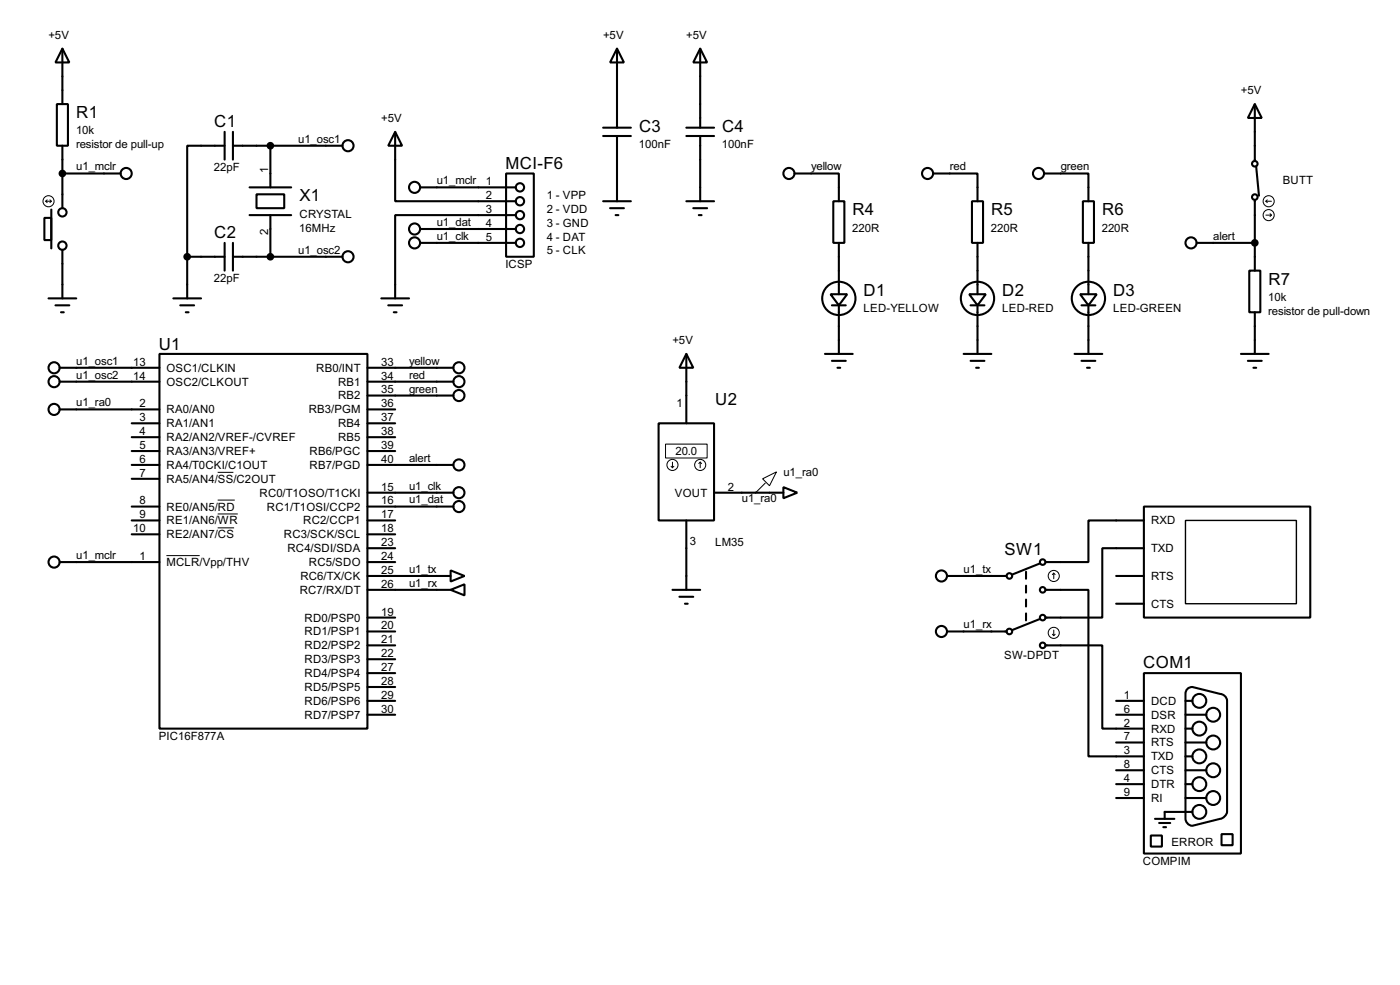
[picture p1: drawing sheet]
<svg xmlns="http://www.w3.org/2000/svg" width="256mm" height="180mm" viewBox="0 0 256 180" stroke-linecap="round" stroke-linejoin="round" font-family="sans-serif">
<g fill="none" stroke="#000" stroke-width=".38">
<path d="M10.4 19h2v7.7h-2zM11.4 8.9l1.3 2.5h-2.5zM11.4 8.9v10.1M113 8.9l1.3 2.5h-2.5zM113 8.9v14.5M128.3 8.9l1.2 2.5h-2.5zM128.3 8.9v14.5M229.9 19l1.2 2.6h-2.5zM229.9 19v10.5M8.1 39.9h1.3v4h-1.3zM9.4 38.4v7.1M11.4 26.7v11.4"/>
<path d="M11.4 31.7h10.7M41.1 26.7h-6.8v20.3M41.1 24.1v5.1M42.7 26.7h20M42.7 24.1v5.1M45.7 34.3h7.6M45.7 39.4h7.6M47 35.6h5.1v2.5h-5.1zM49.5 26.7v7.6M49.5 39.4v7.6M72.4 24.1l1.3 2.6h-2.6zM72.4 24.1v12.7h22.1"/>
<path d="M77 34.3h17.5M92.7 31.7h5.1v15.3h-5.1zM94.5 39.4h-22.1v15.2M110.5 36.8h5.1M110.5 24.9h5.1M110.5 23.4h5.1M111.8 38.1h2.5M112.8 39.4h.5M113 24.9v11.9M125.7 36.8h5.1M125.7 24.9h5.1M125.7 23.4h5.1"/>
<path d="M127 38.1h2.5M128 39.4h.5M128.3 24.9v11.9M145.5 31.7h8.2v5.1M152.7 36.8h2v7.6h-2zM170.9 31.7h8.2v5.1M178.1 36.8h2v7.6h-2zM191.3 31.7h8.1v5.1M198.4 36.8h2v7.6h-2zM229.9 36.6v12.9M230.1 30.5l.5 5.3M8.9 54.6h5.1"/>
<path d="M10.2 55.9h2.5M11.2 57.1h.5M11.4 45.7v8.9M31.7 54.6h5.1M33 55.9h2.6M34 57.1h.5M34.3 47v7.6M34.3 47h6.8M41.1 44.4v5.1M42.7 47h20M42.7 44.4v5.1M69.8 54.6h5.1"/>
<path d="M71.1 55.9h2.6M72.1 57.1h.5M77 44.4h17.5M77 41.9h17.5M152.1 53.8h3.1l-1.5 2.1zM152.4 55.9h2.5M153.7 44.4v9.4M153.7 55.9v8.9M177.5 53.8h3.1l-1.5 2.1zM177.8 55.9h2.5M179.1 44.4v9.4M179.1 55.9v8.9"/>
<path d="M197.9 53.8h3l-1.5 2.1zM198.1 55.9h2.6M199.4 44.4v9.4M199.4 55.9v8.9M219.2 44.4h10.7M228.9 49.5h2v7.6h-2zM229.9 57.1v7.7M10.9 67.3h18.3M10.9 69.8h18.3M10.9 74.9h18.3M24.1 77.5h5.1M29.2 64.8h38.1v68.5h-38.1z"/>
<path d="M67.3 67.3h15.8M67.3 69.8h15.8M67.3 72.4h15.8M67.3 74.9h5.1M67.3 77.5h5.1M120.6 77.5h10.2v17.7h-10.2zM125.7 64.8l1.3 2.5h-2.5zM125.7 64.8v12.7M151.1 64.8h5.1M152.4 66h2.5M153.4 67.3h.5M176.5 64.8h5.1"/>
<path d="M177.8 66h2.5M178.8 67.3h.5M196.8 64.8h5.1M198.1 66h2.6M199.1 67.3h.5M227.3 64.8h5.1M228.6 66h2.5M229.6 67.3h.5M24.1 92.7h5.1M24.1 85.1h5.1M24.1 80h5.1M24.1 87.6h5.1"/>
<path d="M24.1 95.2h5.1M24.1 97.8h5.1M24.1 82.5h5.1M67.3 90.2h15.8M67.3 92.7h15.8M67.3 85.1h15.8M67.3 80h5.1M67.3 95.2h5.1M67.3 97.8h5.1M67.3 82.5h5.1M125.7 95.2v12.7M130.8 90.2h12.7"/>
<path d="M143.5 89.2l2.5 1-2.5 1zM209.5 92.7h30.5v20.3h-30.5zM209.5 95.2h-10.1v7.7h-7.9M10.9 102.9h18.3M67.3 102.9h5.1M67.3 105.4h15.2M67.3 107.9h15.2M67.3 115.6h5.1M67.3 113h5.1M67.3 118.1h5.1M67.3 100.3h5.1M82.5 104.4l2.6 1-2.6 1z"/>
<path d="M82.5 107.9l2.6-1v2.1zM123.2 107.9h5.1M124.5 109.2h2.5M125.5 110.5h.5M173.5 105.4h10.9M173.5 115.6h10.9M188 104.6v1.3M188 107.2v1.3M188 109.7v1.3M188 112.3v1.2M190.5 103.1l-5.1 2.1M190.5 113.3l-5.1 2"/>
<path d="M191.5 107.9h7.9v30.5h10.1M191.5 118.1h10.4v15.2h7.6M204.5 105.4h5M204.5 110.5h5M209.5 100.3h-7.6v12.7h-10.4M67.3 130.8h5.1M67.3 128.3h5.1M67.3 125.7h5.1M67.3 123.2h5.1M67.3 120.6h5.1M204.5 130.8h5M204.5 128.3h5"/>
<path d="M204.5 135.9h5M209.5 123.2h17.8v33h-17.8zM217.2 130.8h3.8M217.2 128.3h1.2M217.2 133.3h1.2M217.2 135.9h3.8M217.2 138.4h1.2M217.4 126.2l.6-.4 .4-.1 5.1 1.3a1.37 1.37 0 0 1 1.3 1.3v20.3a1.61 1.61 0 0 1-1.3 1.3l-5.1 1.2a1.35 1.35 0 0 1-1.2-1.2v-22.9zM204.5 141h5M204.5 143.5h5M204.5 146h5M210.8 152.9h2.1v2h-2.1z"/>
<path d="M211.6 149.9h3.5M212.3 150.6h2.1M213.1 151.4h.5M217.2 141h3.8M217.2 143.5h1.2M217.2 146h3.8M218.4 148.6h-5v1.3M223.8 152.7h2v2h-2z"/>
<circle cx="11.4" cy="38.9" r=".76"/>
<circle cx="23.1" cy="31.8" r="1.02"/>
<circle cx="63.8" cy="26.7" r="1.02"/>
<circle cx="75.9" cy="34.3" r="1.02"/>
<circle cx="95.2" cy="36.8" r=".76"/>
<circle cx="95.2" cy="34.3" r=".76"/>
<circle cx="95.2" cy="39.4" r=".76"/>
<circle cx="144.5" cy="31.8" r="1.02"/>
<circle cx="169.9" cy="31.8" r="1.02"/>
<circle cx="190.2" cy="31.8" r="1.02"/>
<circle cx="229.9" cy="36.1" r=".51"/>
<circle cx="229.9" cy="30" r=".51"/>
<circle cx="11.4" cy="45" r=".76"/>
<circle cx="63.8" cy="47" r="1.02"/>
<circle cx="75.9" cy="44.5" r="1.02"/>
<circle cx="75.9" cy="41.9" r="1.02"/>
<circle cx="95.2" cy="44.5" r=".76"/>
<circle cx="95.2" cy="41.9" r=".76"/>
<circle cx="153.7" cy="54.6" r="3"/>
<circle cx="179.1" cy="54.6" r="3"/>
<circle cx="199.4" cy="54.6" r="3"/>
<circle cx="218.2" cy="44.5" r="1.02"/>
<circle cx="9.9" cy="67.3" r="1.02"/>
<circle cx="9.9" cy="74.9" r="1.02"/>
<circle cx="9.9" cy="69.9" r="1.02"/>
<circle cx="84.1" cy="72.4" r="1.02"/>
<circle cx="84.1" cy="67.3" r="1.02"/>
<circle cx="84.1" cy="69.9" r="1.02"/>
<circle cx="84.1" cy="85.1" r="1.02"/>
<circle cx="84.1" cy="92.7" r="1.02"/>
<circle cx="84.1" cy="90.2" r="1.02"/>
<circle cx="9.9" cy="102.9" r="1.02"/>
<circle cx="172.5" cy="115.6" r="1.02"/>
<circle cx="172.5" cy="105.4" r="1.02"/>
<circle cx="184.9" cy="115.6" r=".51"/>
<circle cx="184.9" cy="105.4" r=".51"/>
<circle cx="191" cy="118.1" r=".51"/>
<circle cx="191" cy="113" r=".51"/>
<circle cx="191" cy="102.9" r=".51"/>
<circle cx="191" cy="107.9" r=".51"/>
<circle cx="219.7" cy="138.4" r="1.27"/>
<circle cx="219.7" cy="133.4" r="1.27"/>
<circle cx="219.7" cy="128.3" r="1.27"/>
<circle cx="222.2" cy="135.9" r="1.27"/>
<circle cx="222.2" cy="130.8" r="1.27"/>
<circle cx="219.7" cy="143.5" r="1.27"/>
<circle cx="219.7" cy="148.6" r="1.27"/>
<circle cx="222.2" cy="141" r="1.27"/>
<circle cx="222.2" cy="146.1" r="1.27"/>
</g>
<g fill="none" stroke="#000" stroke-width=".18">
<path d="M8.4 36.8h1M8.4 36.8l.2 .3M8.6 36.6l-.2 .2M9.1 36.6l.3 .2M9.4 36.8l-.3 .3M231.9 36.8h1M231.9 36.8l.3 .3M231.9 39.4h1M232.2 36.6l-.3 .2M232.7 39.1l.2 .3M232.9 39.4l-.2 .2M39.9 86.4h2.9"/>
<path d="M39.9 91.5h3.1M39.9 94.1h3.7M39.9 96.6h3M121.9 81.3h7.6v2.5h-7.6zM122.9 85.3l.3 .3M123.2 84.6v1M123.4 85.3l-.2 .3M128.3 84.6l-.3 .2M128.3 84.6l.2 .2M128.3 84.6v1M139.7 87.6l2.5-1.2-1.2 2.5zM140.2 88.4l-1.8 1.8"/>
<path d="M30.5 101.7h6.1M192.8 116.1l.2 .2M193 104.9v1M193 115.3v1M193 104.9l-.2 .3M193 104.9l.3 .3M193.3 116.1l-.3 .2"/>
<circle cx="8.9" cy="36.8" r="1.02"/>
<circle cx="232.4" cy="36.8" r="1.02"/>
<circle cx="232.4" cy="39.4" r="1.02"/>
<circle cx="123.2" cy="85.1" r="1.02"/>
<circle cx="128.3" cy="85.1" r="1.02"/>
<circle cx="193" cy="115.8" r="1.02"/>
<circle cx="193" cy="105.4" r="1.02"/>
</g>
<g fill="#000" stroke="#000" stroke-width=".38">
<circle cx="11.4" cy="31.7" r=".51"/>
<circle cx="49.5" cy="26.7" r=".51"/>
<circle cx="34.3" cy="47" r=".51"/>
<circle cx="49.5" cy="47" r=".51"/>
<circle cx="229.9" cy="44.4" r=".51"/>
</g>
<path d="M217.2 95.2h20.3v15.3h-20.3z" fill="none" stroke="#000" stroke-width=".25"/>
<g font-size="3.4">
<text x="14" y="21.6">R1</text>
<text x="39.3" y="23.3">C1</text>
<text x="117.1" y="24.2">C3</text>
<text x="132.3" y="24.2">C4</text>
<text x="92.6" y="30.9">MCI-F6</text>
<text x="54.9" y="36.9">X1</text>
<text x="156.2" y="39.4">R4</text>
<text x="181.6" y="39.4">R5</text>
<text x="201.9" y="39.4">R6</text>
<text x="39.3" y="43.6">C2</text>
<text x="232.4" y="52.1">R7</text>
<text x="158.2" y="54.1">D1</text>
<text x="183.6" y="54.1">D2</text>
<text x="203.9" y="54.1">D3</text>
<text x="29.1" y="64">U1</text>
<text x="131" y="74.1">U2</text>
<text x="184" y="101.5">SW1</text>
<text x="209.4" y="122.3">COM1</text>
</g>
<g font-size="2.3">
<text x="8.9" y="7.1">+5V</text>
<text x="110.5" y="7.1">+5V</text>
<text x="125.7" y="7.1">+5V</text>
<text x="227.3" y="17.2">+5V</text>
<text x="69.8" y="22.3">+5V</text>
<text x="13.9" y="24.6">10k</text>
<text x="13.9" y="27.1">resistor de pull-up</text>
<text x="54.6" y="26.1">u1_osc1</text>
<text x="117.1" y="27.1">100nF</text>
<text x="132.2" y="27.1">100nF</text>
<text x="14" y="31.2">u1_mclr</text>
<text x="39.2" y="31.3">22pF</text>
<text x="49.1" y="31.8" transform="rotate(-90 49.1 31.8)">1</text>
<text x="80" y="33.7">u1_mclr</text>
<text x="89" y="33.9">1</text>
<text x="148.6" y="31.2">yellow</text>
<text x="174" y="31.2">red</text>
<text x="194.3" y="31.2">green</text>
<text x="235" y="33.7">BUTT</text>
<text x="54.9" y="39.8">CRYSTAL</text>
<text x="80" y="41.4">u1_dat</text>
<text x="89" y="36.4">2</text>
<text x="89" y="39">3</text>
<text x="89" y="41.5">4</text>
<text x="100.2" y="36.4">1 - VPP</text>
<text x="100.2" y="38.9">2 - VDD</text>
<text x="100.2" y="41.5">3 - GND</text>
<text x="49.1" y="43.1" transform="rotate(-90 49.1 43.1)">2</text>
<text x="54.6" y="46.4">u1_osc2</text>
<text x="54.8" y="42.4">16MHz</text>
<text x="80" y="43.9">u1_clk</text>
<text x="89" y="44.1">5</text>
<text x="100.2" y="44">4 - DAT</text>
<text x="100.2" y="46.6">5 - CLK</text>
<text x="156.1" y="42.4">220R</text>
<text x="181.5" y="42.4">220R</text>
<text x="201.8" y="42.4">220R</text>
<text x="222.2" y="43.9">alert</text>
<text x="39.2" y="51.6">22pF</text>
<text x="92.6" y="49.1">ICSP</text>
<text x="158.2" y="57.1">LED-YELLOW</text>
<text x="183.6" y="57.1">LED-RED</text>
<text x="203.9" y="57.1">LED-GREEN</text>
<text x="232.3" y="55.1">10k</text>
<text x="232.3" y="57.6">resistor de pull-down</text>
<text x="123.2" y="62.9">+5V</text>
<text x="14" y="66.8">u1_osc1</text>
<text x="14" y="69.3">u1_osc2</text>
<text x="24.4" y="66.9">13</text>
<text x="24.4" y="69.5">14</text>
<text x="30.5" y="68">OSC1/CLKIN</text>
<text x="30.5" y="70.6">OSC2/CLKOUT</text>
<text x="57.9" y="68">RB0/INT</text>
<text x="61.9" y="70.6">RB1</text>
<text x="69.8" y="69.5">34</text>
<text x="69.8" y="66.9">33</text>
<text x="74.9" y="66.8">yellow</text>
<text x="74.9" y="69.3">red</text>
<text x="74.9" y="71.8">green</text>
<text x="14" y="74.4">u1_ra0</text>
<text x="25.5" y="74.5">2</text>
<text x="25.5" y="77.1">3</text>
<text x="30.5" y="75.6">RA0/AN0</text>
<text x="56.6" y="75.6">RB3/PGM</text>
<text x="61.9" y="73.1">RB2</text>
<text x="69.8" y="77.1">37</text>
<text x="69.8" y="74.5">36</text>
<text x="69.8" y="72">35</text>
<text x="124" y="74.5">1</text>
<text x="25.5" y="79.6">4</text>
<text x="25.5" y="82.2">5</text>
<text x="30.5" y="78.2">RA1/AN1</text>
<text x="30.5" y="80.7">RA2/AN2/VREF-/CVREF</text>
<text x="30.5" y="83.3">RA3/AN3/VREF+</text>
<text x="56.7" y="83.3">RB6/PGC</text>
<text x="61.9" y="80.7">RB5</text>
<text x="61.9" y="78.2">RB4</text>
<text x="69.8" y="82.2">39</text>
<text x="69.8" y="79.6">38</text>
<text x="123.7" y="83.3">20.0</text>
<text x="25.5" y="84.7">6</text>
<text x="25.5" y="87.2">7</text>
<text x="30.5" y="85.8">RA4/T0CKI/C1OUT</text>
<text x="30.5" y="88.3">RA5/AN4/SS/C2OUT</text>
<text x="56.7" y="85.8">RB7/PGD</text>
<text x="69.8" y="84.7">40</text>
<text x="69.8" y="89.8">15</text>
<text x="74.9" y="89.6">u1_clk</text>
<text x="74.9" y="84.5">alert</text>
<text x="133.3" y="89.8">2</text>
<text x="143.5" y="87.1">u1_ra0</text>
<text x="25.5" y="92.3">8</text>
<text x="25.5" y="94.9">9</text>
<text x="30.5" y="93.4">RE0/AN5/RD</text>
<text x="30.5" y="96">RE1/AN6/WR</text>
<text x="47.5" y="90.9">RC0/T1OSO/T1CKI</text>
<text x="48.9" y="93.4">RC1/T1OSI/CCP2</text>
<text x="55.5" y="96">RC2/CCP1</text>
<text x="69.8" y="92.3">16</text>
<text x="69.8" y="94.9">17</text>
<text x="74.9" y="92.1">u1_dat</text>
<text x="123.6" y="90.9">VOUT</text>
<text x="135.9" y="91.9">u1_ra0</text>
<text x="210.9" y="96">RXD</text>
<text x="24.4" y="97.4">10</text>
<text x="30.5" y="98.5">RE2/AN7/CS</text>
<text x="52" y="98.5">RC3/SCK/SCL</text>
<text x="52.7" y="101">RC4/SDI/SDA</text>
<text x="69.8" y="97.4">18</text>
<text x="69.8" y="99.9">23</text>
<text x="126.4" y="99.7">3</text>
<text x="131" y="99.9">LM35</text>
<text x="210.9" y="101">TXD</text>
<text x="14" y="102.3">u1_mclr</text>
<text x="25.5" y="102.5">1</text>
<text x="30.5" y="103.6">MCLR/Vpp/THV</text>
<text x="55" y="106.1">RC6/TX/CK</text>
<text x="56.6" y="103.6">RC5/SDO</text>
<text x="69.8" y="107.6">26</text>
<text x="69.8" y="105">25</text>
<text x="69.8" y="102.5">24</text>
<text x="74.9" y="104.8">u1_tx</text>
<text x="74.9" y="107.4">u1_rx</text>
<text x="176.5" y="104.8">u1_tx</text>
<text x="210.9" y="106.1">RTS</text>
<text x="54.9" y="108.7">RC7/RX/DT</text>
<text x="55.8" y="113.7">RD0/PSP0</text>
<text x="69.8" y="112.6">19</text>
<text x="210.9" y="111.2">CTS</text>
<text x="55.8" y="116.3">RD1/PSP1</text>
<text x="55.8" y="118.8">RD2/PSP2</text>
<text x="69.8" y="115.2">20</text>
<text x="69.8" y="117.7">21</text>
<text x="176.5" y="115">u1_rx</text>
<text x="55.8" y="123.9">RD4/PSP4</text>
<text x="55.8" y="121.4">RD3/PSP3</text>
<text x="69.8" y="125.3">28</text>
<text x="69.8" y="122.8">27</text>
<text x="69.8" y="120.3">22</text>
<text x="184" y="120.7">SW-DPDT</text>
<text x="55.8" y="131.5">RD7/PSP7</text>
<text x="55.8" y="129">RD6/PSP6</text>
<text x="55.8" y="126.4">RD5/PSP5</text>
<text x="69.8" y="130.4">30</text>
<text x="69.8" y="127.9">29</text>
<text x="205.9" y="130.4">6</text>
<text x="205.9" y="127.9">1</text>
<text x="210.9" y="131.5">DSR</text>
<text x="210.9" y="129">DCD</text>
<text x="29.1" y="135.4">PIC16F877A</text>
<text x="205.9" y="133">2</text>
<text x="205.9" y="135.5">7</text>
<text x="210.9" y="134.1">RXD</text>
<text x="210.9" y="136.6">RTS</text>
<text x="205.9" y="138">3</text>
<text x="205.9" y="140.6">8</text>
<text x="205.9" y="143.1">4</text>
<text x="210.9" y="139.1">TXD</text>
<text x="210.9" y="141.7">CTS</text>
<text x="205.9" y="145.7">9</text>
<text x="210.9" y="144.2">DTR</text>
<text x="210.9" y="146.8">RI</text>
<text x="214.6" y="154.8">ERROR</text>
<text x="209.4" y="158.3">COMPIM</text>
</g>
</svg>
